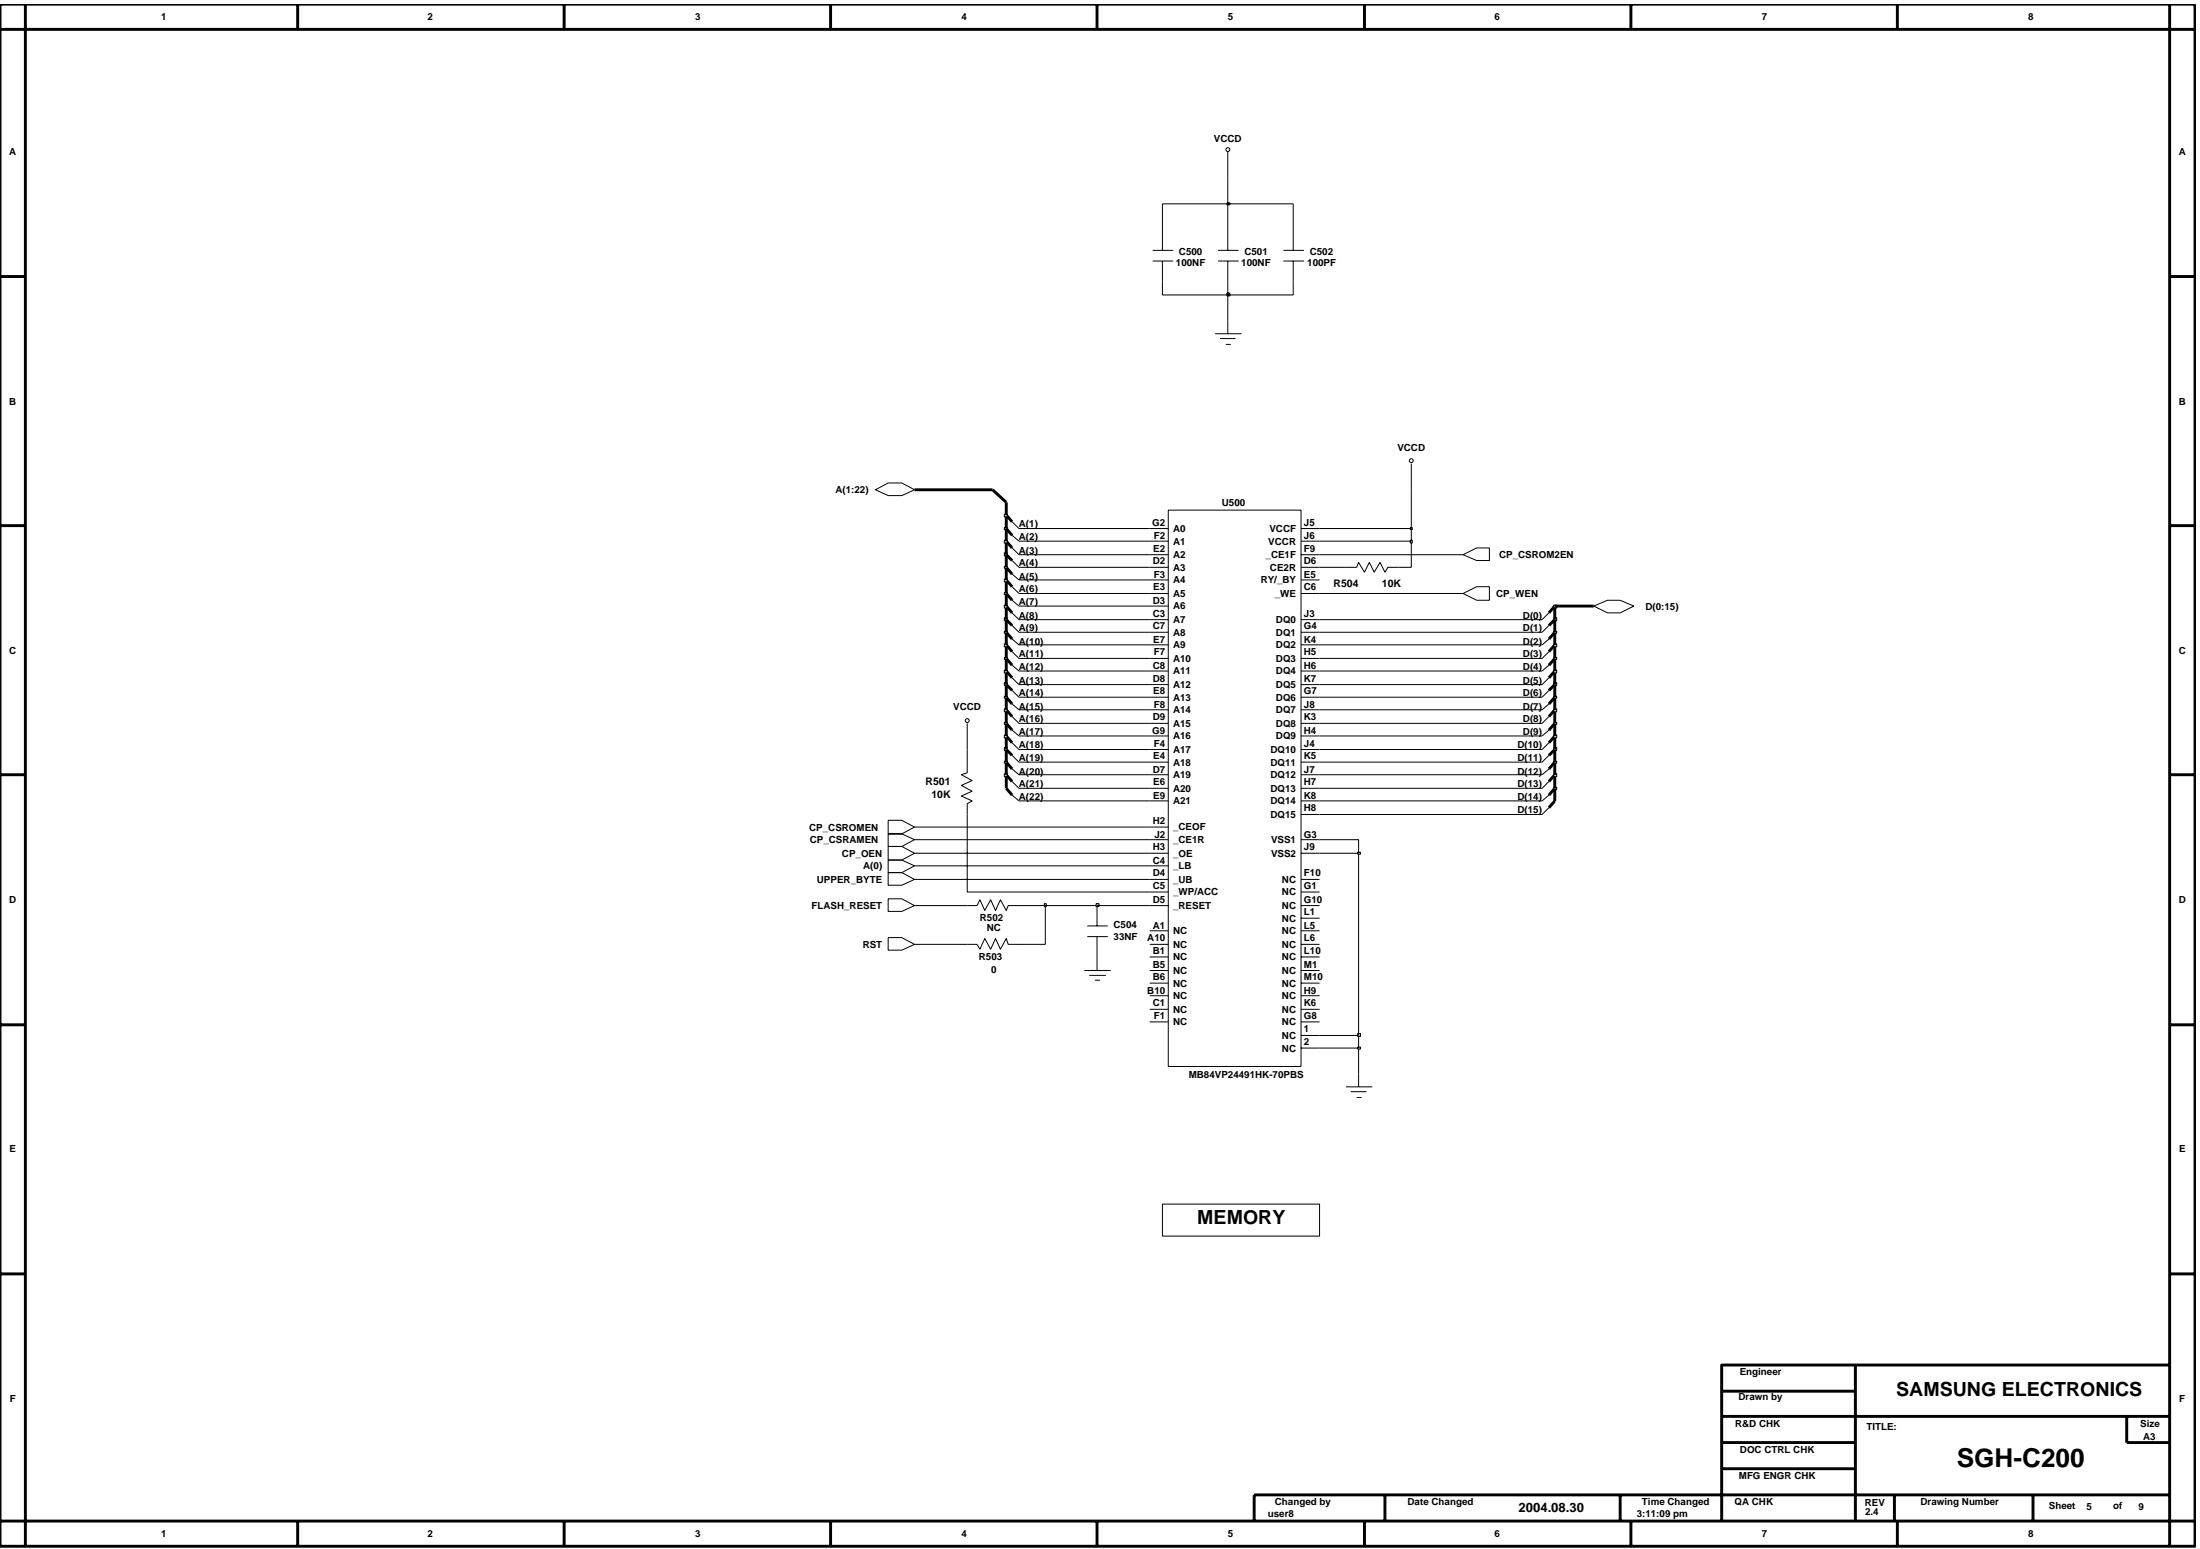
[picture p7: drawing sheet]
<svg xmlns="http://www.w3.org/2000/svg" width="192mm" height="135mm" viewBox="0 0 192 135" stroke-linecap="round" stroke-linejoin="round" font-family="sans-serif">
<g fill="none" stroke="#000" stroke-width=".09">
<path d="M107.1 13.2v2.3M100.5 22.8h1.8M100.5 21.8h1.8M101.4 20.1v1.7M101.4 22.8v1.7M106 29.1h2.3M106.3 22.8h1.7M106.3 21.8h1.7M106.4 29.5h1.4M106.9 30h.5M107.1 20.1v1.7M107.1 22.8v1.7"/>
<path d="M107.1 27.9v1.2M112 22.8h1.7M112 21.8h1.7M112.8 20.1v1.7M112.8 22.8v1.7M76.4 42.7l1.1-.6h1.2l1.1 .6-1.1 .5h-1.2zM88.3 45.5l.6 .6M88.3 46.7l.6 .5M88.3 47.8l.6 .6M88.3 48.9l.6 .6M88.3 50.1l.6 .5M88.3 51.2l.6 .6"/>
<path d="M88.3 52.4l.6 .5M88.3 53.5l.6 .6M88.3 54.6l.6 .5M88.3 55.7l.6 .5M88.3 56.8l.6 .6M88.3 58l.6 .5M88.3 59.1l.6 .6M100.3 49.5h1.6M100.3 55.1h1.6M100.3 57.4h1.6M100.3 58.5h1.6M100.3 59.7h1.6"/>
<path d="M100.3 51.8h1.6M100.3 56.2h1.6M100.3 46.1h1.6M100.3 47.2h1.6M100.3 52.9h1.6M100.3 50.6h1.6M100.3 54.1h1.6M100.3 48.4h1.6M101.9 44.5h11.6v48.5h-11.6zM113.5 49.5h1.6M113.5 55.1h1.6M113.5 57.4h1.6"/>
<path d="M113.5 58.5h1.6M113.5 59.7h1.6M113.5 51.8h1.6M113.5 56.2h1.6M113.5 46.1h1.6M113.5 47.2h1.6M113.5 50.6h1.6M113.5 54.1h1.6M113.5 48.4h1.6M117.4 49.5h.9l.2-.4 .5 .8 .5-.8 .4 .8 .5-.8 .4 .8 .3-.4h.9M123.1 40.4v2.3M127.6 51.8l1.2-.6h1.1v1.2h-1.1z"/>
<path d="M127.6 48.4l1.2-.6h1.1v1.1h-1.1zM135.1 53.5l-.6 .6M135.1 54.6l-.6 .5M135.1 55.7l-.6 .5M135.1 56.8l-.6 .6M135.1 58l-.6 .5M135.1 59.1l-.6 .6M139 52.9l1.2-.5h1.1l1.2 .5-1.2 .6h-1.1zM77.5 76.1h1.2l1.1 .6-1.1 .5h-1.2zM77.5 78.4h1.2l1.1 .6-1.1 .5h-1.2zM77.5 73.8h1.2l1.1 .6-1.1 .6h-1.2zM77.5 71.6h1.2l1.1 .5-1.1 .6h-1.2z"/>
<path d="M77.5 72.7h1.2l1.1 .5-1.1 .6h-1.2zM77.5 75h1.2l1.1 .5-1.1 .6h-1.2zM84.4 66.5v.9l-.5 .2 .9 .5-.9 .4 .9 .5-.9 .4 .9 .5-.4 .2v.9M84.4 79h.8l.3-.5 .4 .9 .5-.9 .4 .9 .5-.9 .5 .9 .1-.4h1M84.4 63.1v2.3M88.3 61.4l.6 .5M88.3 64.8l.6 .6M88.3 62.5l.6 .6M88.3 63.7l.6 .5M88.3 60.2l.6 .6M88.3 68.2l.6 .6M88.3 65.9l.6 .6"/>
<path d="M88.3 69.4l.6 .5M88.3 67.1l.6 .5M95.7 79v1.8M100.3 60.8h1.6M100.3 63.1h1.6M100.3 74.4h1.6M100.3 73.2h1.6M100.3 66.5h1.6M100.3 69.9h1.6M100.3 68.8h1.6M100.3 67.6h1.6M100.3 77.8h1.6"/>
<path d="M100.3 76.7h1.6M100.3 61.9h1.6M100.3 75.5h1.6M100.3 65.4h1.6M100.3 64.2h1.6M100.3 72.1h1.6M100.3 79h1.6M113.5 60.8h1.6M113.5 63.1h1.6M113.5 74.4h1.6M113.5 73.2h1.6M113.5 66.5h1.6"/>
<path d="M113.5 69.9h1.6M113.5 68.8h1.6M113.5 67.6h1.6M113.5 77.8h1.6M113.5 76.7h1.6M113.5 61.9h1.6M113.5 65.4h1.6M113.5 71h1.6M113.5 64.2h1.6M113.5 79h1.6M135.1 69.4l-.6 .5M135.1 70.5l-.6 .5"/>
<path d="M135.1 67.1l-.6 .5M135.1 68.2l-.6 .6M135.1 65.9l-.6 .6M135.1 60.2l-.6 .6M135.1 61.4l-.6 .5M135.1 62.5l-.6 .6M135.1 63.7l-.6 .5M135.1 64.8l-.6 .6M77.5 81.8h1.2l1.1 .6-1.1 .5h-1.2zM84.4 82.4h.8l.3 .4 .4-.9 .5 .9 .4-.9 .5 .9 .5-.9 .1 .5h1M94.6 84.7h2.3M94.8 80.8h1.8"/>
<path d="M94.8 81.7h1.8M95 85.1h1.5M95.5 85.5h.5M95.7 81.7v3M100.3 89.1h1.6M100.3 88h1.6M100.3 86.9h1.6M100.3 81.2h1.6M100.3 82.4h1.6M100.3 83.5h1.6M100.3 84.7h1.6M100.3 85.8h1.6"/>
<path d="M113.5 89.1h1.6M113.5 88h1.6M113.5 86.9h1.6M113.5 81.2h1.6M113.5 82.4h1.6M113.5 83.5h1.6M113.5 84.7h1.6M113.5 85.8h1.6M113.5 80.1h1.6M113.5 90.3h1.6M113.5 91.4h5v3.4M117.4 94.8h2.3"/>
<path d="M117.8 95.2h1.4M118.3 95.7h.5"/>
<circle cx="107.1" cy="13.1" r=".17"/>
<circle cx="123.1" cy="40.2" r=".17"/>
<circle cx="84.4" cy="62.9" r=".17"/>
</g>
<g fill="none" stroke="#000" stroke-width=".25">
<path d="M87.8 44.9l.5 .6M87.8 46.1l.5 .6M87.8 47.2l.5 .6M87.8 48.4l.5 .5M87.8 49.5l.5 .6M87.8 50.6l.5 .6M87.8 51.8l.5 .6M87.8 52.9l.5 .6M87.8 54.1l.5 .5M87.8 55.1l.5 .6M87.8 56.2l.5 .6M87.8 57.4l.5 .6"/>
<path d="M87.8 58.5l.5 .6M87.8 59.7l.5 .5M135.6 52.9l-.5 .6M135.6 54.1l-.5 .5M135.6 55.1l-.5 .6M135.6 56.2l-.5 .6M135.6 57.4l-.5 .6M135.6 58.5l-.5 .6M135.6 59.7l-.5 .5M87.8 60.8l.5 .6M87.8 64.2l.5 .6M87.8 61.9l.5 .6"/>
<path d="M87.8 63.1l.5 .6M87.8 67.6l.5 .6M87.8 65.4l.5 .5M87.8 68.8l.5 .6M87.8 66.5l.5 .6M135.6 68.8l-.5 .6M135.6 69.9l-.5 .6M135.6 66.5l-.5 .6M135.6 67.6l-.5 .6M135.6 65.4l-.5 .5M135.6 60.8l-.5 .6M135.6 61.9l-.5 .6"/>
<path d="M135.6 63.1l-.5 .6M135.6 64.2l-.5 .6"/>
</g>
<path d="M118.4 91.3h.3v.2h-.3z" fill-rule="evenodd" fill="#c2c2c2"/>
<path d="M115.1 90.3h3.4v1.1M118.4 91.3h.3v.2h-.3z" fill="none" stroke="#000" stroke-width=".09"/>
<path d="M118.4 90.1h.3v.3h-.3z" fill-rule="evenodd" fill="#c2c2c2"/>
<path d="M79.8 79h4.6M88.9 79h2.3v3.4h-2.3M118.5 74.4v15.9M79.8 82.4h4.6M118.4 90.2h.3v.2h-.3z" fill="none" stroke="#000" stroke-width=".09"/>
<path d="M91.1 78.8h.2v.3h-.2z" fill-rule="evenodd" fill="#c2c2c2"/>
<path d="M91.1 78.8h.2v.3h-.2zM91.2 79h4.5" fill="none" stroke="#000" stroke-width=".09"/>
<path d="M95.6 78.8h.3v.3h-.3z" fill-rule="evenodd" fill="#c2c2c2"/>
<path d="M79.8 76.7h20.5M79.8 75.5h20.5M79.8 74.4h20.5M84.4 71v6.8h15.9M95.6 78.8h.3v.3h-.3zM95.7 79h4.6M115.1 74.4h3.4" fill="none" stroke="#000" stroke-width=".09"/>
<path d="M118.4 74.3h.3v.2h-.3z" fill-rule="evenodd" fill="#c2c2c2"/>
<path d="M79.8 73.2h20.5M79.8 72.1h20.5M88.9 69.9h11.4M88.9 68.8h11.4M115.1 73.2h3.4v1.2M115.1 71h19.4M115.1 69.9h19.4M115.1 68.8h19.4M118.4 74.3h.3v.2h-.3z" fill="none" stroke="#000" stroke-width=".09"/>
<path d="M87.8 67.6v1.2M135.6 68.8v1.1" fill="none" stroke="#000" stroke-width=".25"/>
<path d="M135.5 68.7h.3v.1h-.3z" fill-rule="evenodd" fill="#c2c2c2"/>
<path d="M135.5 68.7h.3v.1h-.3z" fill="none" stroke="#000" stroke-width=".09"/>
<path d="M135.6 67.6v1.2" fill="none" stroke="#000" stroke-width=".25"/>
<path d="M87.6 67.5h.3v.2h-.3z" fill-rule="evenodd" fill="#c2c2c2"/>
<path d="M87.6 67.5h.3v.2h-.3zM88.9 67.6h11.4M115.1 67.6h19.4" fill="none" stroke="#000" stroke-width=".09"/>
<path d="M87.8 66.5v1.1" fill="none" stroke="#000" stroke-width=".25"/>
<path d="M135.5 67.5h.3v.2h-.3z" fill-rule="evenodd" fill="#c2c2c2"/>
<path d="M84.4 65.4v1.1M135.5 67.5h.3v.2h-.3z" fill="none" stroke="#000" stroke-width=".09"/>
<path d="M135.6 66.5v1.1" fill="none" stroke="#000" stroke-width=".25"/>
<path d="M87.6 66.4h.3v.2h-.3z" fill-rule="evenodd" fill="#c2c2c2"/>
<path d="M87.6 66.4h.3v.2h-.3zM88.9 66.5h11.4M115.1 66.5h19.4" fill="none" stroke="#000" stroke-width=".09"/>
<path d="M87.8 65.4v1.1" fill="none" stroke="#000" stroke-width=".25"/>
<path d="M135.5 66.4h.3v.2h-.3z" fill-rule="evenodd" fill="#c2c2c2"/>
<path d="M135.5 66.4h.3v.2h-.3z" fill="none" stroke="#000" stroke-width=".09"/>
<path d="M135.6 65.4v1.1" fill="none" stroke="#000" stroke-width=".25"/>
<path d="M87.6 65.2h.3v.3h-.3z" fill-rule="evenodd" fill="#c2c2c2"/>
<path d="M87.6 65.2h.3v.3h-.3zM88.9 65.4h11.4M115.1 65.4h19.4" fill="none" stroke="#000" stroke-width=".09"/>
<path d="M87.8 64.2v1.2" fill="none" stroke="#000" stroke-width=".25"/>
<path d="M135.5 65.2h.3v.3h-.3z" fill-rule="evenodd" fill="#c2c2c2"/>
<path d="M135.5 65.2h.3v.3h-.3z" fill="none" stroke="#000" stroke-width=".09"/>
<path d="M135.6 64.2v1.2" fill="none" stroke="#000" stroke-width=".25"/>
<path d="M87.6 64.1h.3v.3h-.3z" fill-rule="evenodd" fill="#c2c2c2"/>
<path d="M87.6 64.1h.3v.3h-.3zM88.9 64.2h11.4M115.1 64.2h19.4" fill="none" stroke="#000" stroke-width=".09"/>
<path d="M87.8 63.1v1.1" fill="none" stroke="#000" stroke-width=".25"/>
<path d="M135.5 64.1h.3v.3h-.3z" fill-rule="evenodd" fill="#c2c2c2"/>
<path d="M135.5 64.1h.3v.3h-.3z" fill="none" stroke="#000" stroke-width=".09"/>
<path d="M135.6 63.1v1.1" fill="none" stroke="#000" stroke-width=".25"/>
<path d="M87.6 63h.3v.2h-.3z" fill-rule="evenodd" fill="#c2c2c2"/>
<path d="M87.6 63h.3v.2h-.3zM88.9 63.1h11.4M115.1 63.1h19.4" fill="none" stroke="#000" stroke-width=".09"/>
<path d="M87.8 61.9v1.2" fill="none" stroke="#000" stroke-width=".25"/>
<path d="M135.5 63h.3v.2h-.3z" fill-rule="evenodd" fill="#c2c2c2"/>
<path d="M135.5 63h.3v.2h-.3z" fill="none" stroke="#000" stroke-width=".09"/>
<path d="M135.6 61.9v1.2" fill="none" stroke="#000" stroke-width=".25"/>
<path d="M87.6 61.8h.3v.3h-.3z" fill-rule="evenodd" fill="#c2c2c2"/>
<path d="M87.6 61.8h.3v.3h-.3zM88.9 61.9h11.4M115.1 61.9h19.4" fill="none" stroke="#000" stroke-width=".09"/>
<path d="M87.8 60.8v1.1" fill="none" stroke="#000" stroke-width=".25"/>
<path d="M135.5 61.8h.3v.3h-.3z" fill-rule="evenodd" fill="#c2c2c2"/>
<path d="M135.5 61.8h.3v.3h-.3z" fill="none" stroke="#000" stroke-width=".09"/>
<path d="M135.6 60.8v1.1" fill="none" stroke="#000" stroke-width=".25"/>
<path d="M87.6 60.7h.3v.2h-.3z" fill-rule="evenodd" fill="#c2c2c2"/>
<path d="M87.6 60.7h.3v.2h-.3zM88.9 60.8h11.4M115.1 60.8h19.4" fill="none" stroke="#000" stroke-width=".09"/>
<path d="M87.8 59.7v1.1" fill="none" stroke="#000" stroke-width=".25"/>
<path d="M135.5 60.7h.3v.2h-.3z" fill-rule="evenodd" fill="#c2c2c2"/>
<path d="M135.5 60.7h.3v.2h-.3z" fill="none" stroke="#000" stroke-width=".09"/>
<path d="M135.6 59.7v1.1" fill="none" stroke="#000" stroke-width=".25"/>
<path d="M87.6 59.5h.3v.3h-.3z" fill-rule="evenodd" fill="#c2c2c2"/>
<path d="M87.6 59.5h.3v.3h-.3zM88.9 59.7h11.4M115.1 59.7h19.4" fill="none" stroke="#000" stroke-width=".09"/>
<path d="M87.8 58.5v1.2" fill="none" stroke="#000" stroke-width=".25"/>
<path d="M135.5 59.5h.3v.3h-.3z" fill-rule="evenodd" fill="#c2c2c2"/>
<path d="M135.5 59.5h.3v.3h-.3z" fill="none" stroke="#000" stroke-width=".09"/>
<path d="M135.6 58.5v1.2" fill="none" stroke="#000" stroke-width=".25"/>
<path d="M87.6 58.4h.3v.3h-.3z" fill-rule="evenodd" fill="#c2c2c2"/>
<path d="M87.6 58.4h.3v.3h-.3zM88.9 58.5h11.4M115.1 58.5h19.4" fill="none" stroke="#000" stroke-width=".09"/>
<path d="M87.8 57.4v1.1" fill="none" stroke="#000" stroke-width=".25"/>
<path d="M135.5 58.4h.3v.3h-.3z" fill-rule="evenodd" fill="#c2c2c2"/>
<path d="M135.5 58.4h.3v.3h-.3z" fill="none" stroke="#000" stroke-width=".09"/>
<path d="M135.6 57.4v1.1" fill="none" stroke="#000" stroke-width=".25"/>
<path d="M87.6 57.3h.3v.2h-.3z" fill-rule="evenodd" fill="#c2c2c2"/>
<path d="M87.6 57.3h.3v.2h-.3zM88.9 57.4h11.4M115.1 57.4h19.4" fill="none" stroke="#000" stroke-width=".09"/>
<path d="M87.8 56.2v1.2" fill="none" stroke="#000" stroke-width=".25"/>
<path d="M135.5 57.3h.3v.2h-.3z" fill-rule="evenodd" fill="#c2c2c2"/>
<path d="M135.5 57.3h.3v.2h-.3z" fill="none" stroke="#000" stroke-width=".09"/>
<path d="M135.6 56.2v1.2" fill="none" stroke="#000" stroke-width=".25"/>
<path d="M87.6 56.2h.3v.2h-.3z" fill-rule="evenodd" fill="#c2c2c2"/>
<path d="M87.6 56.2h.3v.2h-.3zM88.9 56.2h11.4M115.1 56.2h19.4" fill="none" stroke="#000" stroke-width=".09"/>
<path d="M87.8 55.1v1.1" fill="none" stroke="#000" stroke-width=".25"/>
<path d="M135.5 56.2h.3v.2h-.3z" fill-rule="evenodd" fill="#c2c2c2"/>
<path d="M135.5 56.2h.3v.2h-.3z" fill="none" stroke="#000" stroke-width=".09"/>
<path d="M135.6 55.1v1.1" fill="none" stroke="#000" stroke-width=".25"/>
<path d="M87.6 55.1h.3v.1h-.3z" fill-rule="evenodd" fill="#c2c2c2"/>
<path d="M87.6 55.1h.3v.1h-.3zM88.9 55.1h11.4M115.1 55.1h19.4" fill="none" stroke="#000" stroke-width=".09"/>
<path d="M87.8 54.1v1" fill="none" stroke="#000" stroke-width=".25"/>
<path d="M135.5 55.1h.3v.1h-.3z" fill-rule="evenodd" fill="#c2c2c2"/>
<path d="M135.5 55.1h.3v.1h-.3z" fill="none" stroke="#000" stroke-width=".09"/>
<path d="M135.6 54.1v1" fill="none" stroke="#000" stroke-width=".25"/>
<path d="M87.6 53.9h.3v.2h-.3z" fill-rule="evenodd" fill="#c2c2c2"/>
<path d="M87.6 53.9h.3v.2h-.3zM88.9 54.1h11.4M115.1 54.1h19.4" fill="none" stroke="#000" stroke-width=".09"/>
<path d="M87.8 52.9v1.2" fill="none" stroke="#000" stroke-width=".25"/>
<path d="M135.5 53.9h.3v.2h-.3z" fill-rule="evenodd" fill="#c2c2c2"/>
<path d="M135.5 53.9h.3v.2h-.3z" fill="none" stroke="#000" stroke-width=".09"/>
<path d="M135.6 52.9v1.2" fill="none" stroke="#000" stroke-width=".25"/>
<path d="M87.6 52.8h.3v.2h-.3z" fill-rule="evenodd" fill="#c2c2c2"/>
<path d="M87.6 52.8h.3v.2h-.3zM88.9 52.9h11.4" fill="none" stroke="#000" stroke-width=".09"/>
<path d="M87.8 51.8v1.1" fill="none" stroke="#000" stroke-width=".25"/>
<path d="M135.5 52.8h.3v.2h-.3z" fill-rule="evenodd" fill="#c2c2c2"/>
<path d="M135.5 52.8h.3v.2h-.3z" fill="none" stroke="#000" stroke-width=".09"/>
<path d="M135.6 52.9h3.4" fill="none" stroke="#000" stroke-width=".25"/>
<path d="M87.6 51.7h.3v.1h-.3z" fill-rule="evenodd" fill="#c2c2c2"/>
<path d="M87.6 51.7h.3v.2h-.3zM88.9 51.8h11.4M115.1 51.8h12.5" fill="none" stroke="#000" stroke-width=".09"/>
<path d="M87.8 50.6v1.2" fill="none" stroke="#000" stroke-width=".25"/>
<path d="M87.6 50.5h.3v.2h-.3z" fill-rule="evenodd" fill="#c2c2c2"/>
<path d="M87.6 50.5h.3v.3h-.3zM88.9 50.6h11.4" fill="none" stroke="#000" stroke-width=".09"/>
<path d="M87.8 49.5v1.1" fill="none" stroke="#000" stroke-width=".25"/>
<path d="M87.6 49.4h.3v.2h-.3z" fill-rule="evenodd" fill="#c2c2c2"/>
<path d="M87.6 49.4h.3v.2h-.3zM88.9 49.5h11.4M115.1 49.5h2.3M123.1 47.2v2.3h-1.1" fill="none" stroke="#000" stroke-width=".09"/>
<path d="M87.8 48.4v1.1" fill="none" stroke="#000" stroke-width=".25"/>
<path d="M87.6 48.2h.3v.3h-.3z" fill-rule="evenodd" fill="#c2c2c2"/>
<path d="M87.6 48.2h.3v.3h-.3zM88.9 48.4h11.4M115.1 48.4h12.5" fill="none" stroke="#000" stroke-width=".09"/>
<path d="M87.8 47.2v1.2" fill="none" stroke="#000" stroke-width=".25"/>
<path d="M87.6 47.1h.3v.3h-.3z" fill="#c2c2c2"/>
<path d="M87.6 47.1h.3v.3h-.3zM88.9 47.2h11.4M115.1 47.2h8" fill="none" stroke="#000" stroke-width=".09"/>
<path d="M87.8 46.1v1.1" fill="none" stroke="#000" stroke-width=".25"/>
<path d="M123 47.1h.2v.3h-.2z" fill="#c2c2c2"/>
<path d="M123 47.1h.2v.3h-.2zM123.1 46.1v1.1" fill="none" stroke="#000" stroke-width=".09"/>
<path d="M87.6 46h.3v.2h-.3z" fill-rule="evenodd" fill="#c2c2c2"/>
<path d="M87.6 46h.3v.2h-.3zM88.9 46.1h11.4M115.1 46.1h8" fill="none" stroke="#000" stroke-width=".09"/>
<path d="M87.8 44.9v1.2" fill="none" stroke="#000" stroke-width=".25"/>
<path d="M123 46h.2v.2h-.2z" fill-rule="evenodd" fill="#c2c2c2"/>
<path d="M123 46h.2v.2h-.2zM123.1 42.7v3.4" fill="none" stroke="#000" stroke-width=".09"/>
<path d="M87.6 44.8h.3v.3h-.3z" fill-rule="evenodd" fill="#c2c2c2"/>
<path d="M101.4 24.5v1.2h5.7v2.2M87.6 44.8h.3v.3h-.3z" fill="none" stroke="#000" stroke-width=".09"/>
<path d="M79.8 42.7h6.8M87.8 43.8v1.1" fill="none" stroke="#000" stroke-width=".25"/>
<path d="M107 25.5h.3v.3h-.3z" fill-rule="evenodd" fill="#c2c2c2"/>
<path d="M112.8 17.8v2.3M101.4 20.1v-2.3h5.7v2.3M107 25.6h.3v.2h-.3zM107.1 24.5v1.2h5.7v-1.2" fill="none" stroke="#000" stroke-width=".09"/>
<path d="M107 17.7h.3v.2h-.3z" fill-rule="evenodd" fill="#c2c2c2"/>
<path d="M107 17.7h.3v.2h-.3zM107.1 15.5v2.3h5.7M101.4 105h13.7v2.8h-13.7z" fill="none" stroke="#000" stroke-width=".09"/>
<g fill="none" stroke="#000" stroke-width=".25">
<path d="M0 .4h191.5v134.5h-191.5zM0 2.6h191.5M2.2 .4v134.5M26 .4v2.2M49.2 .4v2.2M72.5 .4v2.2M95.7 .4v2.2M119 .4v2.2M142.3 .4v2.2M165.5 .4v2.2M189.3 .4v134.5M0 24.1h2.2"/>
<path d="M189.3 24.1h2.2M0 45.8h2.2M86.6 42.7l1.2 1.1M189.3 45.8h2.2M0 67.6h2.2M189.3 67.6h2.2M0 89.4h2.2M189.3 89.4h2.2M0 111.1h2.2M161.8 119.1v13.6M189.3 119.1h-39.1v13.6M189.3 111.1h2.2"/>
<path d="M0 132.7h191.5M26 132.7v2.2M49.2 132.7v2.2M72.5 132.7v2.2M95.7 132.7v2.2M119 132.7v2.2M120.8 130.4v2.3M141.3 130.4v2.3M142.3 132.7v2.2M150.2 121.3h11.6M150.2 123.5h39.1M150.2 125.8h11.6"/>
<path d="M150.2 128.1h11.6M165.3 130.4v2.3M165.5 132.7v2.2M177.3 130.4v2.3M185.5 123.5v2.3h3.8M189.3 130.4h-79.9v2.3"/>
</g>
<text font-size="2.3" x="170.7" y="127.9">SGH-C200</text>
<g font-size="1.7">
<text x="104.4" y="106.7">MEMORY</text>
<text x="165.4" y="121.8">SAMSUNG ELECTRONICS</text>
</g>
<text font-size="1.1" x="132.5" y="131.9">2004.08.30</text>
<g font-size=".9">
<text x="116.3" y="51.2">R504</text>
<text x="120.6" y="51.2">10K</text>
<text x="80.7" y="68.5">R501</text>
<text x="81.2" y="69.6">10K</text>
</g>
<g font-size=".8">
<text x="14.1" y="1.8">1</text>
<text x="37.3" y="1.8">2</text>
<text x="60.6" y="1.8">3</text>
<text x="83.9" y="1.8">4</text>
<text x="107.1" y="1.8">5</text>
<text x="130.4" y="1.8">6</text>
<text x="153.7" y="1.8">7</text>
<text x="176.9" y="1.8">8</text>
<text x=".8" y="13.5">A</text>
<text x="105.9" y="12.4">VCCD</text>
<text x="190.1" y="13.5">A</text>
<text x="102.6" y="23.2">100NF</text>
<text x="102.8" y="22.3">C500</text>
<text x="108.3" y="23.2">100NF</text>
<text x="108.5" y="22.3">C501</text>
<text x="114" y="23.2">100PF</text>
<text x="114.3" y="22.3">C502</text>
<text x=".8" y="35.3">B</text>
<text x="190.1" y="35.3">B</text>
<text x="121.9" y="39.3">VCCD</text>
<text x="72.9" y="43">A(1:22)</text>
<text x="88.9" y="46">A(1)</text>
<text x="88.9" y="47.1">A(2)</text>
<text x="100.5" y="45.8">G2</text>
<text x="100.7" y="47">F2</text>
<text x="102.3" y="47.5">A1</text>
<text x="102.3" y="46.4">A0</text>
<text x="106.6" y="44.1">U500</text>
<text x="110.6" y="47.5">VCCR</text>
<text x="110.7" y="46.4">VCCF</text>
<text x="113.7" y="45.8">J5</text>
<text x="113.7" y="47">J6</text>
<text x="88.9" y="48.3">A(3)</text>
<text x="88.9" y="49.4">A(4)</text>
<text x="88.9" y="50.6">A(5)</text>
<text x="88.9" y="51.7">A(6)</text>
<text x="88.9" y="52.8">A(7)</text>
<text x="88.9" y="54">A(8)</text>
<text x="100.6" y="52.7">D3</text>
<text x="100.6" y="53.8">C3</text>
<text x="100.6" y="49.2">D2</text>
<text x="100.6" y="48.1">E2</text>
<text x="100.6" y="51.5">E3</text>
<text x="100.7" y="50.4">F3</text>
<text x="102.3" y="53.2">A6</text>
<text x="102.3" y="48.7">A2</text>
<text x="102.3" y="49.8">A3</text>
<text x="102.3" y="50.9">A4</text>
<text x="102.3" y="52.1">A5</text>
<text x="110" y="50.9">RY/_BY</text>
<text x="110.4" y="48.7">_CE1F</text>
<text x="110.8" y="49.8">CE2R</text>
<text x="111.2" y="52.1">_WE</text>
<text x="113.7" y="48.1">F9</text>
<text x="113.7" y="51.5">C6</text>
<text x="113.7" y="50.4">E5</text>
<text x="113.7" y="49.2">D6</text>
<text x="113.7" y="53.8">J3</text>
<text x="130.5" y="52.1">CP_WEN</text>
<text x="130.8" y="48.7">CP_CSROM2EN</text>
<text x="132.9" y="54">D(0)</text>
<text x="143.5" y="53.2">D(0:15)</text>
<text x=".8" y="57.1">C</text>
<text x="88.9" y="57.3">A(11)</text>
<text x="88.9" y="58.4">A(12)</text>
<text x="88.9" y="59.6">A(13)</text>
<text x="88.9" y="55.1">A(9)</text>
<text x="88.9" y="56.2">A(10)</text>
<text x="100.6" y="54.9">C7</text>
<text x="100.6" y="58.4">C8</text>
<text x="100.6" y="59.5">D8</text>
<text x="100.6" y="56.1">E7</text>
<text x="100.7" y="57.2">F7</text>
<text x="102.3" y="54.3">A7</text>
<text x="102.3" y="55.4">A8</text>
<text x="102.3" y="56.5">A9</text>
<text x="102.3" y="57.7">A10</text>
<text x="102.3" y="58.8">A11</text>
<text x="111.3" y="58.8">DQ4</text>
<text x="111.3" y="56.5">DQ2</text>
<text x="111.3" y="57.7">DQ3</text>
<text x="111.3" y="54.3">DQ0</text>
<text x="111.3" y="55.4">DQ1</text>
<text x="113.7" y="59.5">K7</text>
<text x="113.7" y="56.1">K4</text>
<text x="113.7" y="57.2">H5</text>
<text x="113.7" y="58.4">H6</text>
<text x="113.7" y="54.9">G4</text>
<text x="132.9" y="55.1">D(1)</text>
<text x="132.9" y="56.2">D(2)</text>
<text x="132.9" y="57.3">D(3)</text>
<text x="132.9" y="58.4">D(4)</text>
<text x="132.9" y="59.6">D(5)</text>
<text x="190.1" y="57.1">C</text>
<text x="83.2" y="62">VCCD</text>
<text x="88.9" y="60.7">A(14)</text>
<text x="88.9" y="61.9">A(15)</text>
<text x="88.9" y="63">A(16)</text>
<text x="88.9" y="64.1">A(17)</text>
<text x="88.9" y="65.3">A(18)</text>
<text x="100.5" y="64">G9</text>
<text x="100.6" y="62.8">D9</text>
<text x="100.6" y="60.6">E8</text>
<text x="100.7" y="61.7">F8</text>
<text x="100.7" y="65.1">F4</text>
<text x="102.3" y="65.7">A17</text>
<text x="102.3" y="60">A12</text>
<text x="102.3" y="61.1">A13</text>
<text x="102.3" y="62.2">A14</text>
<text x="102.3" y="63.4">A15</text>
<text x="102.3" y="64.5">A16</text>
<text x="110.8" y="65.7">DQ10</text>
<text x="111.3" y="60">DQ5</text>
<text x="111.3" y="61.1">DQ6</text>
<text x="111.3" y="62.2">DQ7</text>
<text x="111.3" y="63.4">DQ8</text>
<text x="111.3" y="64.5">DQ9</text>
<text x="113.7" y="60.6">G7</text>
<text x="113.7" y="61.7">J8</text>
<text x="113.7" y="62.8">K3</text>
<text x="113.7" y="64">H4</text>
<text x="113.7" y="65.1">J4</text>
<text x="132.4" y="65.3">D(10)</text>
<text x="132.9" y="60.7">D(6)</text>
<text x="132.9" y="61.9">D(7)</text>
<text x="132.9" y="63">D(8)</text>
<text x="132.9" y="64.1">D(9)</text>
<text x="88.9" y="66.4">A(19)</text>
<text x="88.9" y="67.6">A(20)</text>
<text x="88.9" y="68.7">A(21)</text>
<text x="88.9" y="69.8">A(22)</text>
<text x="100.6" y="71.9">H2</text>
<text x="100.6" y="67.4">D7</text>
<text x="100.6" y="66.2">E4</text>
<text x="100.6" y="68.5">E6</text>
<text x="100.6" y="69.7">E9</text>
<text x="102.3" y="66.8">A18</text>
<text x="102.3" y="67.9">A19</text>
<text x="102.3" y="69.1">A20</text>
<text x="102.3" y="70.2">A21</text>
<text x="110.8" y="66.8">DQ11</text>
<text x="110.8" y="67.9">DQ12</text>
<text x="110.8" y="69.1">DQ13</text>
<text x="110.8" y="70.2">DQ14</text>
<text x="110.8" y="71.3">DQ15</text>
<text x="113.7" y="66.2">K5</text>
<text x="113.7" y="67.4">J7</text>
<text x="113.7" y="68.5">H7</text>
<text x="113.7" y="69.7">K8</text>
<text x="113.7" y="70.8">H8</text>
<text x="132.4" y="66.4">D(11)</text>
<text x="132.4" y="67.6">D(12)</text>
<text x="132.4" y="68.7">D(13)</text>
<text x="132.4" y="69.8">D(14)</text>
<text x="132.4" y="71">D(15)</text>
<text x="70.6" y="72.4">CP_CSROMEN</text>
<text x="70.6" y="73.5">CP_CSRAMEN</text>
<text x="71.3" y="77">UPPER_BYTE</text>
<text x="73.4" y="74.7">CP_OEN</text>
<text x="75.3" y="75.8">A(0)</text>
<text x="100.6" y="77.5">C5</text>
<text x="100.6" y="75.3">C4</text>
<text x="100.6" y="74.2">H3</text>
<text x="100.6" y="76.4">D4</text>
<text x="100.7" y="73.1">J2</text>
<text x="102.3" y="73.5">_CE1R</text>
<text x="102.3" y="72.4">_CEOF</text>
<text x="102.3" y="75.8">_LB</text>
<text x="102.3" y="74.7">_OE</text>
<text x="102.3" y="77">_UB</text>
<text x="110.9" y="73.5">VSS1</text>
<text x="110.9" y="74.7">VSS2</text>
<text x="111.8" y="77">NC</text>
<text x="113.7" y="73.1">G3</text>
<text x="113.7" y="74.2">J9</text>
<text x="113.7" y="76.4">F10</text>
<text x="113.7" y="77.5">G1</text>
<text x=".8" y="78.8">D</text>
<text x="70.8" y="79.3">FLASH_RESET</text>
<text x="75.3" y="82.7">RST</text>
<text x="85.4" y="83.7">R503</text>
<text x="85.5" y="80.3">R502</text>
<text x="86.1" y="81.2">NC</text>
<text x="97.1" y="80.9">C504</text>
<text x="97.1" y="82">33NF</text>
<text x="100.1" y="82.1">A10</text>
<text x="100.6" y="78.7">D5</text>
<text x="100.6" y="83.2">B1</text>
<text x="100.6" y="81">A1</text>
<text x="102.3" y="78.1">_WP/ACC</text>
<text x="102.3" y="79.3">_RESET</text>
<text x="102.3" y="82.7">NC</text>
<text x="102.3" y="83.8">NC</text>
<text x="102.3" y="81.5">NC</text>
<text x="111.8" y="78.1">NC</text>
<text x="111.8" y="79.3">NC</text>
<text x="111.8" y="80.4">NC</text>
<text x="111.8" y="81.5">NC</text>
<text x="111.8" y="82.7">NC</text>
<text x="111.8" y="83.8">NC</text>
<text x="113.7" y="78.7">G10</text>
<text x="113.7" y="79.8">L1</text>
<text x="113.7" y="81">L5</text>
<text x="113.7" y="82.1">L6</text>
<text x="113.7" y="83.2">L10</text>
<text x="190.1" y="78.8">D</text>
<text x="86.4" y="84.9">0</text>
<text x="100.1" y="86.7">B10</text>
<text x="100.6" y="85.5">B6</text>
<text x="100.6" y="87.8">C1</text>
<text x="100.6" y="84.4">B5</text>
<text x="100.7" y="88.9">F1</text>
<text x="102.3" y="87.2">NC</text>
<text x="102.3" y="88.3">NC</text>
<text x="102.3" y="89.4">NC</text>
<text x="102.3" y="85">NC</text>
<text x="102.3" y="86.1">NC</text>
<text x="111.8" y="87.2">NC</text>
<text x="111.8" y="88.3">NC</text>
<text x="111.8" y="89.4">NC</text>
<text x="111.8" y="85">NC</text>
<text x="111.8" y="86.1">NC</text>
<text x="113.7" y="86.7">H9</text>
<text x="113.7" y="87.8">K6</text>
<text x="113.7" y="88.9">G8</text>
<text x="113.7" y="84.4">M1</text>
<text x="113.7" y="85.5">M10</text>
<text x="103.7" y="94">MB84VP24491HK-70PBS</text>
<text x="111.8" y="90.6">NC</text>
<text x="111.8" y="91.7">NC</text>
<text x="113.7" y="90.1">1</text>
<text x="113.7" y="91.2">2</text>
<text x=".8" y="100.5">E</text>
<text x="190.1" y="100.5">E</text>
<text x="151.8" y="120">Engineer</text>
<text x=".8" y="122.3">F</text>
<text x="151.4" y="124.4">R&amp;D CHK</text>
<text x="151.7" y="122.2">Drawn by</text>
<text x="162.8" y="124.8">TITLE:</text>
<text x="186.7" y="124.4">Size</text>
<text x="187" y="125.6">A3</text>
<text x="190.1" y="122.3">F</text>
<text x="111.2" y="131.3">Changed by</text>
<text x="122.8" y="131.3">Date Changed</text>
<text x="143.2" y="131.3">Time Changed</text>
<text x="151.3" y="131.3">QA CHK</text>
<text x="151.7" y="129">MFG ENGR CHK</text>
<text x="151.8" y="126.7">DOC CTRL CHK</text>
<text x="162.7" y="131.4">REV</text>
<text x="167.5" y="131.3">Drawing Number</text>
<text x="178.7" y="131.6">Sheet</text>
<text x="182" y="131.7">5</text>
<text x="184.3" y="131.6">of</text>
<text x="186.5" y="131.7">9</text>
<text x="14.1" y="134.1">1</text>
<text x="37.3" y="134.1">2</text>
<text x="60.6" y="134.1">3</text>
<text x="83.9" y="134.1">4</text>
<text x="107.1" y="134.1">5</text>
<text x="110.6" y="132.3">user8</text>
<text x="130.4" y="134.1">6</text>
<text x="142.8" y="132.3">3:11:09 pm</text>
<text x="153.7" y="134.1">7</text>
<text x="162.7" y="132.2">2.4</text>
<text x="176.9" y="134.1">8</text>
</g>
</svg>
